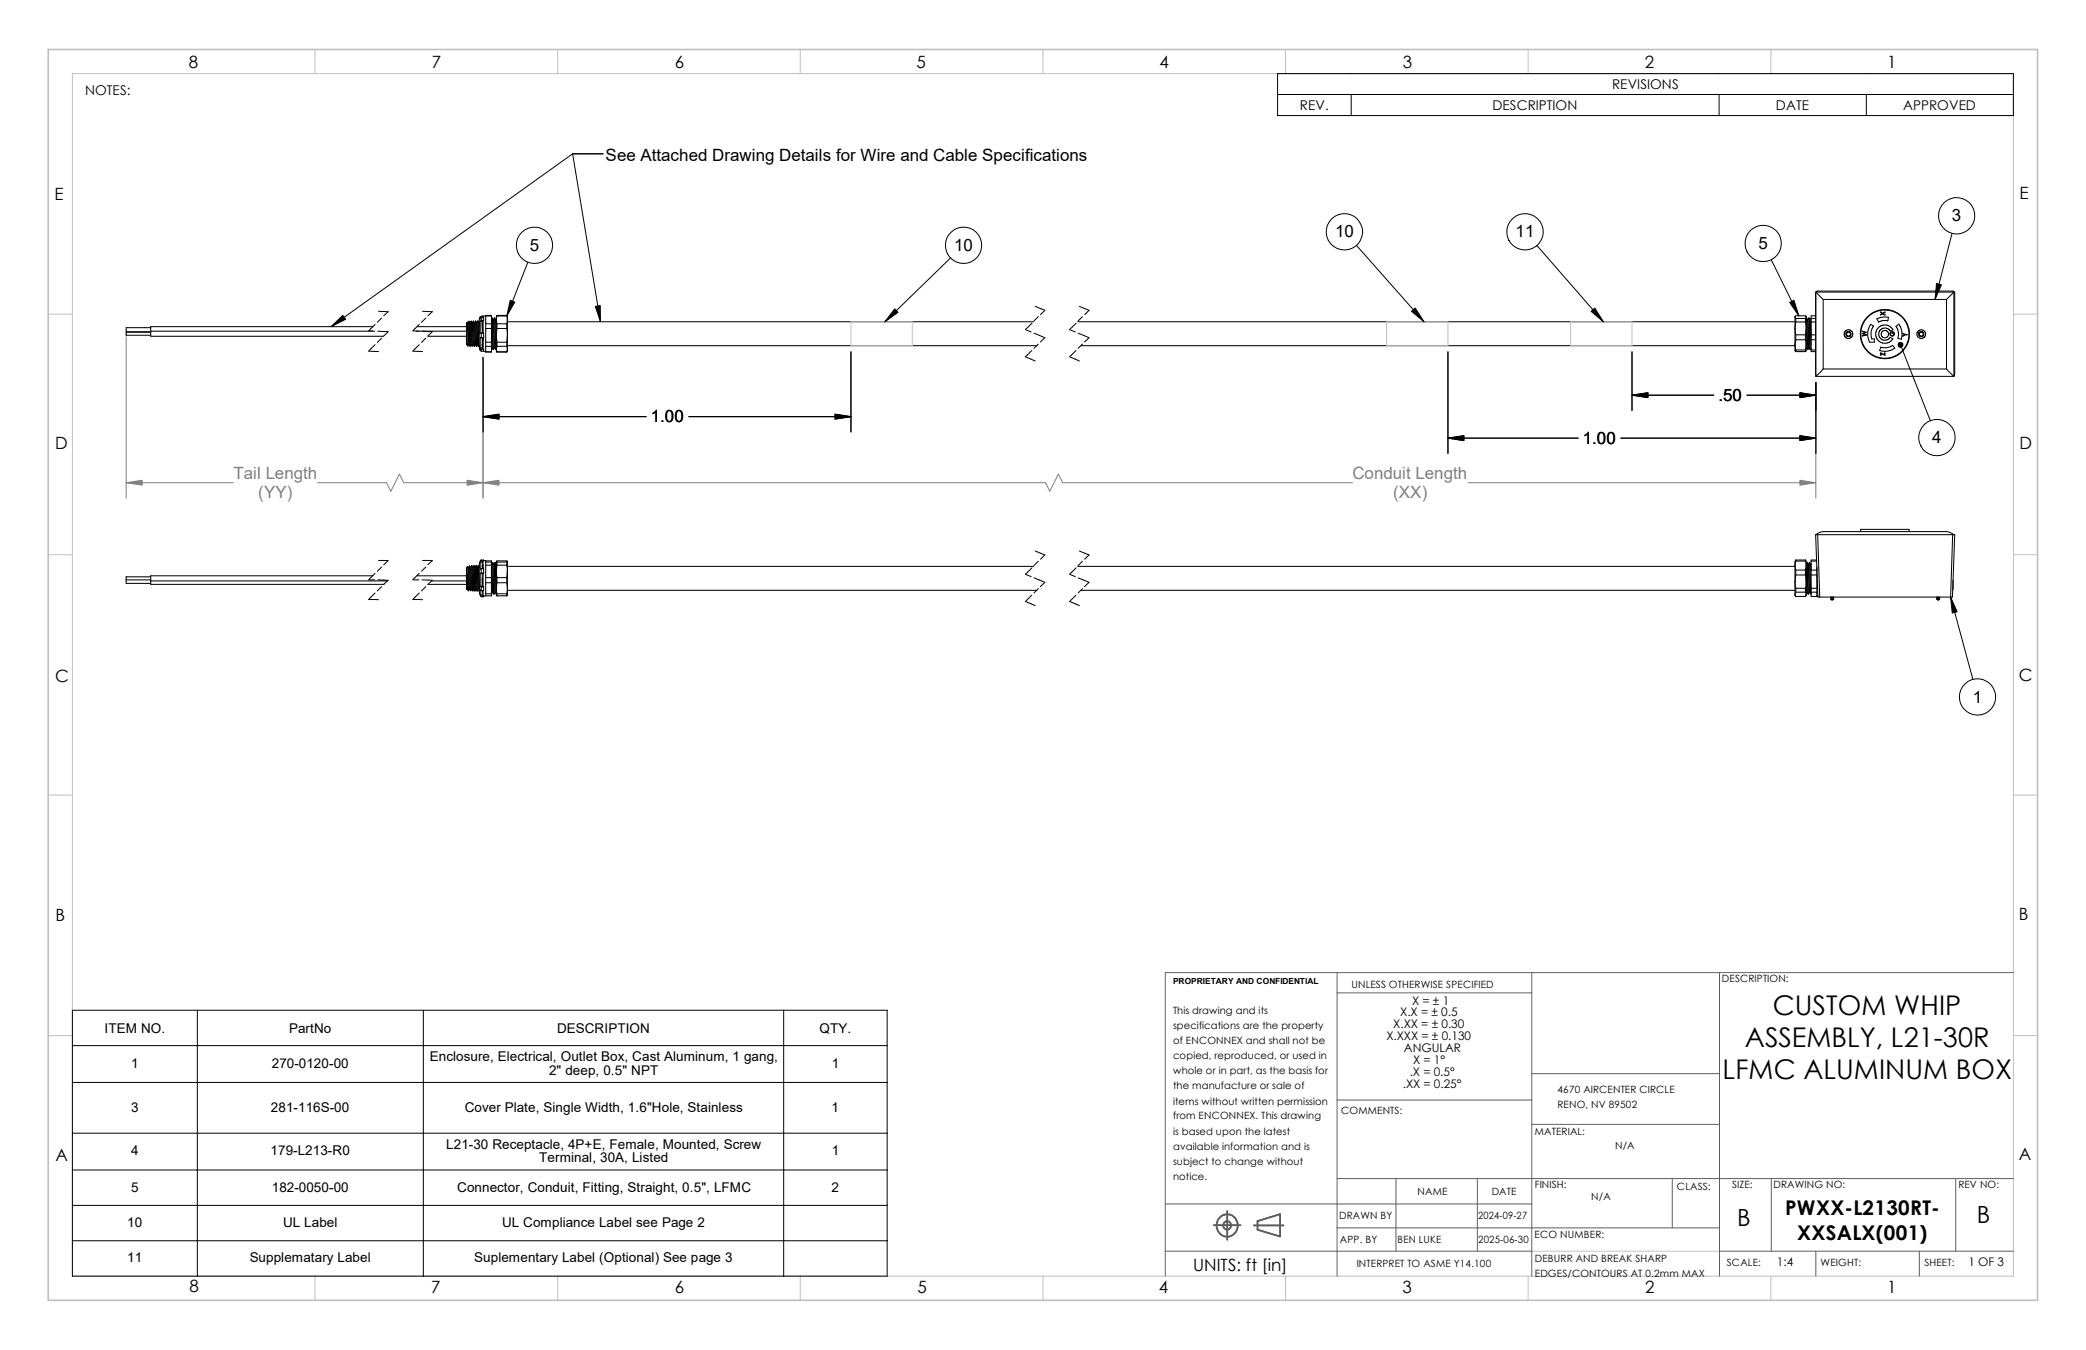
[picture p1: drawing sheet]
<svg xmlns="http://www.w3.org/2000/svg" width="432mm" height="279mm" viewBox="0 0 432 279" stroke-linecap="round" stroke-linejoin="round" font-family="sans-serif">
<g fill="none" stroke="#c0c0c0" stroke-width=".21">
<path d="M15 15.2h401.8v248.9h-401.8zM65.2 10.2v5M115.4 10.2v5M165.7 10.2v5M215.9 10.2v5M266.1 10.2v5M316.3 10.2v5M366.6 10.2v5M10 65h5M176.1 66.6h12.7v4.9h-12.7zM287 66.6h12.7v4.9h-12.7zM325.1 66.6h12.7v4.9h-12.7z"/>
<path d="M416.8 65h5M10 114.8h5M416.8 114.8h5M10 164.5h5M416.8 164.5h5M10 214.3h5M416.8 214.3h5M317.1 259h38.8M65.2 264.1v5M115.4 264.1v5M165.7 264.1v5M215.9 264.1v5"/>
<path d="M266.1 264.1v5M316.3 264.1v5M366.6 264.1v5"/>
</g>
<g fill="none" stroke="#606060" stroke-width=".21">
<path d="M276.8 201.3v62.8M276.8 205.5h40.3M317.1 201.3v62.8M355.9 201.3v62.8M416.8 201.3h-175.6v62.8M276.8 227.7h40.3M317.1 222.2h38.8M317.1 232.7h38.8M241.2 259h75.9M241.2 249.2h75.9M276.8 243.9h140M276.8 254.1h79.1"/>
<path d="M289 243.9v15.1M305.8 243.9v15.1M346.2 243.9v10.2M355.9 259h60.9M366.6 243.9v15.1M375.9 259v5.1M397.3 259v5.1M404.8 243.9v15.1"/>
</g>
<path d="M10 10.2h411.8v258.9h-411.8z" fill="none" stroke="#c0c0c0" stroke-width=".34"/>
<g fill="none" stroke="#606060" stroke-width=".34">
<path d="M251.2 253.6h5.6M252.7 251.8a2.28 2.28 0 0 1 3.3 .7 2.28 2.28 0 0 1-1 3.2 2.29 2.29 0 0 1-2.9-.9 2.29 2.29 0 0 1 .6-3zM254 250.7v5.9M259.5 253.6h6.2M260.3 252.7l4.7-1.4v4.6l-4.7-1.4z"/>
<circle cx="254" cy="253.6" r=".85"/>
</g>
<g fill="none" stroke="#000" stroke-width=".21">
<path d="M264.5 15.2h152.3v8.7h-152.3zM264.5 19.6h152.3M279.7 19.6v4.3M355.9 19.6v4.3M386.3 19.6v4.3M118.5 31.8h6.3M118.5 31.8l-50 35.8M118.5 31.8l5.8 34.8M109.3 54.3l-4.4 11.1M196.8 53.4l-13.6 13.2M280.8 50.8l14 15.8M318.1 50.8l13.8 15.8"/>
<path d="M366.6 53.8l5.8 11.6M404.1 48.3l-3.5 13.7M31.2 67.8h-5.1v.7v.2h5.1M31.2 68.7h-5.1v.7h5.1M31.2 68.5h45.9M31.2 68.5v1.1h48.2M76.3 68.5h1.3M76.3 72.7l2.1 .1M77.3 67.6h-46.1v.9M77.6 67.1l-1.3 1.4M77.6 71.3l-1.3 1.3M78.2 68.5l2.1 .1"/>
<path d="M78.4 64.4l1.9 .1-.9 .9M79 65.8l-.9 .9M79 70l-.9 .9M80.3 68.7l-.9 .9M85.5 68.5h1.2M85.5 72.7l2 .1M86.2 68.5h10.4M86.4 67.6h10.2M86.8 67.1l-1.3 1.4M86.8 71.3l-1.3 1.3M87.3 68.5l2.2 .1M87.5 64.4l2 .1-.9 .9"/>
<path d="M88.1 65.8l-.9 .9M88.1 70l-.9 .9M88.6 69.6h8M89.5 68.7l-.9 .9M96.6 70v1.3M96.6 70l.1 1.4M96.6 71.3h.1M96.7 66.7a2.74 2.74 0 0 0-.1 1.8v2.8M96.7 66.7l.2 4.9-.3-.3M96.8 66.8l.3 4.5M96.9 66.8l.2 4.5M97 66.5l-.1 .3-.2-.1"/>
<path d="M97.1 71.3l-.2 .3M97.1 66.5l.2 5.1M97.1 71.3l.2 .3M97.1 66.5l.2 .3 .2-.3M97.3 71.6h.1M97.3 66.8l.2 4.5M97.5 71.3l-.2 .3M97.5 71.3h.1M97.5 71.3l.2 .3M97.5 66.5l.2 .3M97.5 66.5h.1M97.5 66.5l.3 5.1"/>
<path d="M97.5 66.5l.2 5.1M97.7 66.8h.1M97.7 71.6h.1M97.7 66.8l.3 4.5M97.8 66.8l.2 4.5M98 66.5l-.2 .3M98 71.3l-.2 .3M98 71.3h.1M98 66.5l.2 5.1-.2-5.1M98 71.3l.2 .3M98 66.5l.2 .4 .2 4.4M98.3 66.8l.2 4.5"/>
<path d="M98.4 66.5l-.2 .3M98.4 66.5l.2 5.1M98.4 71.3l-.1 .4M98.4 71.3h.1M98.4 66.5h.1M98.5 66.5l.2 5.1M98.5 71.3l.1 .4M98.5 66.5l.1 .3 .2-.3M98.6 66.8l.2 4.5M98.7 66.8l.2 4.5M98.9 66.5l.2 5.2-.2-.3-.2 .2M98.9 66.5l.2 .3"/>
<path d="M98.9 66.5l.2 5.1M99.1 66.8l.1 2.5M99.1 66.8h.1M99.1 66.8l.1 .8M99.2 66.6l-.1 .2M99.2 71.5l-.1 .2M99.4 65.6v.4l.2-.3M99.4 72.5v-.2l.2 .4M99.4 72h.4M99.4 72.5h.1M99.4 66.5h.4M99.4 65.6l-.2 .6v2.1a12.9 12.9 0 0 0 .1 4l.1 .2"/>
<path d="M99.4 66.5v2.5l.2-.1M99.4 72l.2 .3M99.6 68.9h.5v1h-.5M99.6 65.7h.5v.6M99.6 72.7h.9M99.6 66.3h.5M99.6 72.3h.5M99.6 65.7v.6M99.6 66.3l-.2 .2M99.6 68.9v1M99.6 69.9l-.2-.1v2.2M99.6 72.3v.4"/>
<path d="M99.8 71.4l.2 .3M99.8 72l.3 .3M99.8 69.9v2.1M99.8 66.5v2.5M99.8 66.5l.1 2.4-.1-2M99.8 71.6l.1 .1M99.9 66.5l.1 .2M100 70.5l-.1-.6 .1 1.4M100 65.6l-.2 .1v-.1h-.4M100 65.4h-.4l-.1 .2M100 72.7h.1M100 69.9v2.2"/>
<path d="M100 66.4v2.5M100 74v15.4M100.1 72.3v.4M100.1 66.3l-.3 .2M100.5 72.8h1.2M100.5 71.7v1.1M100.5 68v2.8M100.5 70.8h1.2M100.5 71.7h1.2M100.5 66.6v.1M100.5 71.7h.1M100.5 68h1.2"/>
<path d="M100.5 67h1.2M100.5 67v1M100.5 70.8v.9M101.7 68.7l.2 3.2M101.7 70.7l.1 1.2M101.7 65.4h-1.7v.3M101.7 65.4v1.6M101.7 68v2.8M101.7 71.7v1.1M101.7 67v1M101.7 70.8v.9M101.7 65.4v-.1h-1.2v1.7"/>
<path d="M101.8 65.8l.3 6.5M101.8 65.8h.1M101.8 65.8l-.1 .2M101.9 72l.2 .3M101.9 65.8l.2 .4M101.9 72l-.1 .1M101.9 65.8l.3 6.5M102.1 66.2h.1M102.1 66.2l.2 5.7M102.2 66.2l.2 5.7M102.3 65.8l-.1 .4M102.3 72l.3 .3"/>
<path d="M102.3 65.8h.1M102.3 65.8l.3 6.5M102.4 72l-.3 .3M102.4 65.8l.3 6.5M102.4 65.8l.2 .4M102.6 66.2h.1M102.6 66.2l.1 3.1M102.7 66.2v1.2M102.7 66.2v3.2M102.7 69.4v2.9M102.7 69.4l.2 1.4M102.7 66.2l.2 .8"/>
<path d="M102.7 72.3l.2 .5M102.7 72.3l.2 .6M102.7 72.2l-.1 .1M102.7 66v.2M102.9 67v1M102.9 70.8v.9M102.9 65.3v.1M102.9 65.4l-.2 .8M102.9 65.3l-.2 .9M102.9 72.8v.1M102.9 70.8h2M102.9 71.7h2"/>
<path d="M102.9 65.3h2M102.9 72.9h2M102.9 65.4h2M102.9 68l-.2 1.4M102.9 68h2M102.9 71.7l-.2 .6M102.9 67h2M102.9 72.8h2M104.9 68l.1 1.4M104.9 71.7l.1 .6M104.9 65.4l.1 .8M104.9 65.3l.1 .9"/>
<path d="M104.9 72.8v.1M104.9 67v1M104.9 70.8v.9M104.9 65.3v.1M105 66.2l-.1 .8M105 72.3l-.1 .6M105 66.6h109M105 71.5h109.6M105 69.4l-.1 1.4M105 72.3l-.1 .5M105 66.2v3.2M105 69.4v2.9"/>
<path d="M176.1 72.8v16.6M212.3 68.2l1.1 .5M213.6 72.6l-1.3 1.2 2 .9M213.6 66.9l-1.3 1.3M214 69l2.3 .9-1 .9M214.3 63.4l2 .8-.9 .9M214.9 65.5l-.9 .9M214.9 71.2l-.9 .9M221.4 68.2l1.2 .5M221.4 73.9l2 .8M222.7 72.6l-1.3 1.2M222.8 66.9l-1.4 1.3"/>
<path d="M223.1 66.6h148.5M223.2 69l2.2 .9-.9 .9M223.4 63.4l2 .8-.9 .9M223.8 71.5h147.8M224.1 65.5l-.9 .9M224.1 71.2l-.9 .9M299.7 72.8v21.1M337.8 72.8v12.2M371.6 67.9l.1 1.4M371.6 65.6l.1 .3M371.6 71.4l.1 1M371.6 65.6l.1-.2h2l.2 .2"/>
<path d="M371.6 67.9v3.5M371.6 65.6v2.3M371.6 71.4v1.2M371.6 65.5v.1M371.6 72.6l.1 .2M371.7 69.3v1M371.7 65.9v.7M371.7 72.4v.4M371.7 69.3h2M371.7 66.6l-.1 1.3M371.7 66.6h2M371.7 70.3l-.1 1.1"/>
<path d="M371.7 70.3h2M371.7 72.4h2M371.7 65.9h2M371.7 72.8h2M373.7 66.6l.2 1.3M373.7 70.3l.2 1.1M373.7 69.3v1M373.7 65.9v.7M373.7 72.4v.4M373.8 65.5l.1 .1M373.9 67.9v3.5M373.9 65.6v2.3"/>
<path d="M373.9 71.4v.3a.97 .97 0 0 1-.2 1.1M373.9 71.9h.1M373.9 71l.1 .9M373.9 65.6l-.2 .3M373.9 67.9l-.2 1.4M373.9 71.4l-.2 1M373.9 72l.2 .3 .3-.3M374 65.8l.2 .4M374 65.8l.1 6.5M374 65.8l.2 6.5M374.2 66.2h.1M374.2 66.2l.3 5.7z"/>
<path d="M374.4 65.8l-.2 .4M374.4 72h.1M374.4 65.8h.1M374.4 65.9l.3 6.4M374.5 65.8l.2 .4M374.5 72l.2 .3 .2-.2M374.5 65.8l.2 6.5M374.7 66.2l.2 5.2M374.7 66.2h.1M374.7 66.2l.2 3.6M374.9 65.9l-.2 .3M374.9 69.3v1"/>
<path d="M374.9 65.9v.7M374.9 72.4v.4h.9M374.9 66.6v2.7M374.9 70.3v2.1M374.9 69.3h.9M374.9 66.6h.9M374.9 70.3h.9M374.9 72.4h.9M374.9 65.9h.9M375.8 60.6l.4-.4 28.2 .1 .2 .3v16.9l-.1 .3M375.8 77.5l.1 .1M375.8 65.4h-.9v.5"/>
<path d="M375.9 60.5l1.5 1.5M375.9 77.9h28.6M375.9 60.5h28.6M375.9 60.5v17.4M375.9 79.2v14.7M377.4 76.4l-1.5 1.5M377.4 76.4h25.5M377.4 62h25.5M377.4 62v14.4M381.8 68.8l.4-.5h.7l.6 .4v.8l-.5 .5h-.8l-.4-.4v-.7M382.1 68.9l.3-.3h.5l.3 .4v.4l-.4 .3h-.4l-.3-.4v-.3M382.8 68.7l.2 .3v.3l-.2 .3-.4-.1-.2-.2 .1-.4 .2-.2 .3 .1"/>
<path d="M385.1 68.5l.3-1.2 .4-.8 .5-.7 .9-.8 .8-.5 1.2-.4h1.7l1.1 .3 .8 .4 .7 .5 .8 .9 .5 .8 .4 1.2v1.6l-.3 1.2-.4 .8-.5 .7-.9 .8-.8 .5-1.2 .4h-1.6l-1.2-.3-.7-.4-.8-.5-.8-.9-.5-.8-.4-1.2v-1.6M385.5 69l.7 .3-.7 .3 .9-.3M385.5 69h.1M386.4 68.8l-.7 .2 .7 .3M386.4 68.8h.1M386.4 68.8l-.9-.3 .6 .3-.6 .2M386.4 69.3h.1M387.8 67.5l-.4 .8-.1 .9 .1 .9h.6v.7h-1M387.9 67.5l-.7-.4-.5 1.1-.1 1.5 .4 1.1M388.5 66l1-.3 1.1-.1 .3 .1-.1 .7M388.5 66l.4 .7 .9-.4 1 .1M389.3 64.6l.4 .3 .5-.3-.4 .3 .4 .3-.5-.3-.4 .3 .3-.3z"/>
<path d="M389.3 73l.8 .4 .1-.3v.4l-.8-.3-.1 .3zM389.3 71.8l1.3 .2 1.2-.5 .4 .6-1 .5-1.2 .1-.9-.1 .2-.7M390.4 68.4l.5 .4v.6l-.4 .5h-.7l-.4-.5 .1-.6 .3-.3h.6M390.8 64.2l1.8 .6 1.5 1.3 .9 1.6 .1 2.1-.6 1.8-1.3 1.5-1.6 .9-2 .1-1.9-.6-1.5-1.3-.8-1.6-.2-2.1 .6-1.8 1.3-1.5 1.6-.9 .9-.1h1.2M391.4 68.7h.1a.39 .39 0 0 0-.1 .7 .39 .39 0 0 0 .6-.1 .39 .39 0 0 0-.2-.6v.3h-.1v-.4a.47 .47 0 0 1 .4 .6 .47 .47 0 0 1-.6 .3 .47 .47 0 0 1-.2-.7zM391.8 70.1l-.3 .5-.8 .4h-.9l-.6-.2-.7-.7-.2-.6v-.7l.2-.6 .5-.6 .8-.3h.7l.7 .2 .6 .7-.5 .3-.6-.5-.5-.1h-.5l-.7 .6-.1 1 .3 .5 .6 .4h.8l.6-.6 .6 .3M393.1 67.1l-.6 .4 .5 1.3-.1 1.2M393.1 67.1l.5 1.2 .1 1.3-.1 .6-.7-.2M393.4 71.4l6.2 15.7M393.9 69l.9 .3h-.5l-.4 .3 .4-.3zM396.8 68.8l.5-.5h.7l.5 .4 .1 .8-.5 .5h-.8l-.4-.4v-.7M397.2 68.9l.3-.3h.4l.3 .4v.4l-.3 .3h-.4l-.3-.4v-.3"/>
<path d="M397.9 68.7l.2 .3v.3l-.3 .3-.3-.1-.2-.2v-.4l.3-.2 .3 .1M402.9 76.4l1.6 1.5M402.9 62v14.4M404.5 60.5l-1.6 1.5M404.5 60.5v17.4M100 86.2h33.8M142.6 86.2h33.5M299.7 90.7h27M335.5 90.7h40.4M337.8 81.8h17M361.6 81.8h14.3M31.2 119.4h-5.1v.6"/>
<path d="M77.2 119.2h-46v1M77.6 118.7l-1.3 1.3M78.4 116h1.9l-.9 .9M79 117.3l-.9 .9M86.3 119.2h10.3M86.8 118.7l-1.3 1.3M87.5 116h2l-.9 .9M88.1 117.3l-.9 .9M96.6 117.6l.3 3.9M96.6 117.6v1.4M96.6 119l.2 2.9M96.6 117.6l.2 4.3"/>
<path d="M96.6 119v3M96.8 117.3l-.2 .2v4.5M96.9 117.5l.3 4.3-.2 .5M97 117.5l.2 4 .2 .7M97.2 117.1l-.2 .3-.2-.1 .1 3.1M97.2 117.2l.3 5.1M97.2 117.2l.3 .2M97.4 117.5l.2 4.5M97.5 117.4l.2 4.5M97.6 117.1l-.1 .3M97.7 117.1l.1 .3M97.8 117.4l.3 4.6"/>
<path d="M97.9 117.4l.2-.3 .2 5.2-.2-.3M98.1 117.1h.1M98.1 117.1l.2 .3 .2-.3 .3 .3M98.1 117.1l.2 5.2M98.3 117.4l.2 4.4-.1 .5M98.6 117.1l.2 5.2-.2-.5-.3-4.4M98.6 117.1l.2 5.2M98.8 117.4l.2 4.6M99 117.1l-.2 .3M99 117.1h.1M99 117.1l.2 5.2M99 117.1l.2 4.7"/>
<path d="M99.1 117.1l.1 .3M99.2 117.4h.1M99.4 116.3h.4M99.4 118.7h.4M99.4 116.3v1.6l.2-.2M99.4 118.7v2.6M99.6 117.7h.5v.9M99.6 115.9h.5l-.3 .4M99.6 116h.9v.3M99.6 118.6h.5M99.6 115.9l-.4 .9v5.5M99.6 115.9v.1"/>
<path d="M99.6 116l-.2 .3M99.6 117.7v.9M99.6 118.6l-.2 .1M99.8 118.7v2.6M99.8 116.3v1.4M99.8 119.7l.1 1.7M99.9 117.1v.6M99.9 117.1h.1M99.9 117l-.1 .2M99.9 117.1l.1 .4M100 118.7v2.7M100 116.2v1.5"/>
<path d="M100.1 118.6l-.3 .1M100.5 117v2.2M100.5 117h1.2M100.5 119.5h1.2M100.5 116.1h1.2v.2M100.5 119.1v.4M100.5 116.3h1.2M100.5 119.5v1.1M100.5 116.3v.7M101.7 116.8l.2-.3 .3 .3M101.7 117v2.5M101.7 116.8l.3 5.8"/>
<path d="M101.7 117.3l.2 5.3M101.7 119.5v1.1M101.7 116.3v.7M101.9 116.5l.3 6.4M102 116.5l.3 6.4M102.2 116.8l.2 5.8M102.2 116.8h.1M102.3 116.8l.2 5.8M102.3 116.8l.1-.3 .3 .3M102.4 116.5l.3 6.4M102.5 116.5l.2 5.8M102.7 118.2v3.6"/>
<path d="M102.7 116.2v2M102.7 118.2l.2 1.3M102.7 116.2l.2 .1M102.7 116.2l.2-.1h2l.1 .1M102.9 119.5v1.1M102.9 116.3v.7M102.9 117h2M102.9 119.5h2M102.9 117l-.2 1.2M102.9 116.3h2M104.9 117l.1 1.2M104.9 119.5v1.1"/>
<path d="M104.9 116.3v.7M105 117.2h109M105 118.2l-.1 1.3M105 116.2l-.1 .1M105 118.2v3.6M105 116.2v2M212.3 118.9l1.1 .4M213.6 117.5l-1.3 1.3M214 119.6l2.3 .9-1 .9M214.3 114l2 .9-.9 .8M214.9 116.2l-.9 .9M221.4 118.9l1.2 .4"/>
<path d="M222.8 117.5l-1.4 1.3M223.1 117.2h148.5M223.2 119.6l2.2 .9-.9 .9M223.4 114l2 .9-.9 .8M224.1 116.2l-.9 .9M371.6 117.1l.1 .9M371.6 117.1v3.3M371.7 119l-.1 1.4M371.7 118v1M371.7 115.9v.2M371.7 115.9l-.1 .3v.9M371.7 118h2"/>
<path d="M371.7 119h2M371.7 116.1l-.1 1M371.7 116.1h2M371.7 115.9h2M373.7 119l.2 1.4M373.7 116.1l.2 1M373.7 115.9l.2 .3v.9M373.7 118v1M373.7 115.9v.2M373.9 119.3l.1 3.3M373.9 117.1v3.3M373.9 116.7l.2-.2 .3 .3"/>
<path d="M373.9 117.1l-.2 .9M373.9 117.6l.2 5M374 116.5l.3 6.4M374.1 116.5l.3 6.4M374.3 116.8l.3 5.8M374.4 116.8l.2 5.8M374.5 116.5l.3 6.4M374.5 116.5l-.1 .3M374.6 116.5l.3 .3M374.6 116.5l.3 6.4M374.8 116.8l.1 1.2M374.9 118v1"/>
<path d="M374.9 118h1.2M374.9 119h1.2M374.9 116.1v1.9M374.9 119v2.8M374.9 116.1h1.1M375.8 110.7h.1M375.8 110.7l.5 12.9h.4M375.9 110.7l.9-.5 .6-.2h25.5l1 .3 .6 .4M375.9 110.7h28.6M376 115.9h-1.1v.2M376.1 119v2.8M376.1 117.3v.7"/>
<path d="M376.1 118v1M376.3 110.7l.4 12.9M385.1 110v-.4h10.1v.4M404.2 110.7l-.4 12.9M404.5 110.7h.1l-.4 12.9h-.4M26.1 120v.7h5.1M26.1 120h5.1M31.2 120.2h49M31.2 120.2v.7h48.3M76.3 120h1.3M76.3 124.1h2.1M77.6 122.7l-1.3 1.3"/>
<path d="M78.2 120l2.1 .1-.9 .8M79 121.4l-.9 .9M85.5 120h1.2M85.5 124.1h2M86.8 122.7l-1.3 1.3M87.3 120l2.2 .1-.9 .8M88.1 121.4l-.9 .9M88.6 120.9h8M89.4 120.2h7.2M96.7 121.9v.1M96.8 121.9l.1 .4M96.9 121.5v.7"/>
<path d="M96.9 120.4v1.1M96.9 120.4l.1 1.8M96.9 122.3h.1M97.2 122h.1M97.6 122l.2 .3-.1-5.2 .2 5.2M97.6 122l-.1 .3M98.1 122l-.2 .3M98.1 122h.1M98.5 122h.1M98.8 122.3h.1M99 122l-.2 .3M99 122h.1"/>
<path d="M99 122l.2 .3M99.2 122.3l.4 1.2M99.4 121.3h.4M99.4 123.1h.4M99.4 121.3l.2 .2M99.4 123.1l.2 .4M99.6 123.5h.5M99.6 121.5h.5M99.6 121.5v.8M99.6 122.3l-.2-.3v1.1M99.8 121.3l.3 .2M99.8 123.1l.3 .4"/>
<path d="M99.8 122.3v.8M99.8 123.1l.2 .1M100 122.3v1h1.7v-.4M100.1 123.3v.2M100.1 121.5v.8h-.5M100.5 123.3h.1M100.5 120.6v2.3M100.5 120.6h1.2M100.5 122.9h1.2M100.5 122.9v.4M101.7 120.6v2.3M101.8 122.9l.1-.3 .4 .3"/>
<path d="M102.3 122.9l.1-.3 .3 .3M102.7 121.8v1.4l.2 .1M102.7 121.8l.2 1.1M102.9 122.9v.4M102.9 120.6l-.2 1.2M102.9 123.3h2M102.9 120.6h2M102.9 122.9h2M104.9 120.6l.1 1.2M104.9 122.9v.4M105 121.8l-.1 1.1M105 122.2h109.6"/>
<path d="M105 121.8v1.4l-.1 .1M213.6 123.2l-1.3 1.3 2 .8M214.9 121.8l-.9 .9M221.4 124.5l2 .8M222.7 123.2l-1.3 1.3M223.8 122.2h147.8M224.1 121.8l-.9 .9M371.6 120.4l.1 1.4M371.6 123l.1 .4h2M371.6 123l.1 .4M371.6 120.4v2.6M371.7 121.8v.8"/>
<path d="M371.7 121.8h2M371.7 122.6l-.1 .4M371.7 122.6h2M373.7 122.6l.2 .4M373.7 121.8v.8M373.9 120.4v2.6M373.9 122.8l.2-.2 .3 .3 .2-.3 .3 .3M373.9 120.4l-.2 1.4M373.9 123l-.1 .4M373.9 123l-.2 .4M374.9 121.8v.8M374.9 122.9h.1"/>
<path d="M374.9 121.8h1.2M374.9 122.6v.8h1.2v-.1M374.9 122.6h1.2M376.1 122.6v.7M376.1 123.3h.2M376.1 121.8v.8M376.7 123.6h27.1M379 123.6v.4M379 124h.2M379 124l.2 .2M379.2 124v.2M379.2 123.6v.4"/>
<path d="M379.2 124h.2M379.4 123.6v.4M379.4 124h.2M379.4 124v.2h-.2M379.6 124l-.2 .1M379.6 123.6v.4M400.9 124l.2 .1M400.9 124h.2M400.9 123.6v.4M401.1 124h.2M401.1 123.6v.4M401.1 124v.2h.2"/>
<path d="M401.3 124v.2M401.3 124h.2M401.3 123.6v.4M401.5 123.6v.4M401.5 124l-.2 .2M403.8 123.6l4.6 17M404.3 120.1l-.1 1.9M15 209.1h168.6v55h-168.6zM15 216.4h168.6M40.9 209.1v55M87.6 209.1v55M162.2 209.1v55"/>
<path d="M15 224h168.6M15 234.5h168.6M15 242.1h168.6M15 249.5h168.6M15 256.8h168.6"/>
<circle cx="110.6" cy="50.8" r="3.8"/>
<circle cx="199.5" cy="50.8" r="3.8"/>
<circle cx="278.3" cy="48" r="3.8"/>
<circle cx="315.7" cy="48" r="3.8"/>
<circle cx="365" cy="50.4" r="3.8"/>
<circle cx="405" cy="44.7" r="3.7"/>
<circle cx="401" cy="90.6" r="3.8"/>
<circle cx="409.3" cy="144.2" r="3.8"/>
</g>
<g fill="#000" stroke="#000" stroke-width=".21">
<path d="M68.5 67.6l2.5-2.3 .5 .8zM105.6 62.1l1 .4-1.7 2.9zM123.2 63.4l1-.2 .1 3.4zM185.2 63.9l.7 .7-2.7 2zM292.2 64.4l.7-.6 1.9 2.8zM329.4 64.4l.7-.6 1.8 2.8zM370.5 62.6l.8-.5 1.1 3.3zM400.9 58.7l1 .2-1.3 3.1zM100 86.2l3.3-.5v1zM172.8 85.7l3.3 .5-3.3 .5zM299.7 90.7l3.3-.5v1zM337.8 81.8l3.3-.5v1z"/>
<path d="M372.6 81.3l3.3 .5-3.3 .5zM372.6 90.2l3.3 .5-3.3 .5zM403.8 123.6l1.3 3-1 .3z"/>
<circle cx="393.4" cy="71.3" r=".52"/>
</g>
<path d="M26.1 69.7v33.4M100 74v29.1M375.9 79.2v23.9M26.1 99.9h22.2M65.7 99.9h14.3l.9 1.8 1.8-3.6 .9 1.8h132.9l.8 1.8 1.8-3.6 .9 1.8h60M303.8 99.9h72.1" fill="none" stroke="#808080" stroke-width=".21"/>
<g fill="#808080" stroke="#808080" stroke-width=".21">
<path d="M372.6 99.4l3.3 .5-3.3 .5z"/>
<path d="M100 99.9l3.3-.5v1z"/>
<path d="M96.7 99.4l3.3 .5-3.3 .5z"/>
<path d="M26.1 99.9l3.3-.5v1z"/>
</g>
<g font-size="5.6">
<text x="367" y="210.1">CUSTOM WHIP</text>
<text x="361.1" y="216.7">ASSEMBLY, L21-30R</text>
<text x="356.6" y="223.4">LFMC ALUMINUM BOX</text>
</g>
<g font-size="4.9">
<text x="359.6" y="253.8">B</text>
<text x="409.2" y="253">B</text>
</g>
<g font-size="4.2">
<text x="369.5" y="251.5">PWXX-L2130RT-</text>
<text x="372" y="256.7">XXSALX(001)</text>
</g>
<g font-size="3.5">
<text x="39.1" y="14.1">8</text>
<text x="89.4" y="14.1">7</text>
<text x="139.7" y="14.1">6</text>
<text x="189.7" y="14.1">5</text>
<text x="240" y="14.1">4</text>
<text x="290.4" y="14.1">3</text>
<text x="340.4" y="14.1">2</text>
<text x="390.6" y="14.1">1</text>
<text x="125.3" y="33.2">See Attached Drawing Details for Wire and Cable Specifications</text>
<text x="11.3" y="41.4">E</text>
<text x="418" y="41.3">E</text>
<text x="404" y="45.8">3</text>
<text x="109.6" y="51.9">5</text>
<text x="197.5" y="51.9">10</text>
<text x="276.4" y="49.1">10</text>
<text x="313.7" y="49.1">11</text>
<text x="364" y="51.6">5</text>
<text x="355.7" y="83">.50</text>
<text x="134.7" y="87.4">1.00</text>
<text x="11.4" y="92.9">D</text>
<text x="327.7" y="91.9">1.00</text>
<text x="400" y="91.7">4</text>
<text x="418" y="93">D</text>
<text x="11.4" y="141.1">C</text>
<text x="417.9" y="141">C</text>
<text x="408.4" y="145.4">1</text>
<text x="11.5" y="190.5">B</text>
<text x="417.9" y="190.4">B</text>
<text x="417.9" y="240">A</text>
<text x="11.5" y="240.3">A</text>
<text x="247" y="263">UNITS: ft [in]</text>
<text x="39.2" y="267.4">8</text>
<text x="89.2" y="267.5">7</text>
<text x="139.7" y="267.5">6</text>
<text x="189.9" y="267.5">5</text>
<text x="239.9" y="267.5">4</text>
<text x="290.3" y="267.5">3</text>
<text x="340.5" y="267.5">2</text>
<text x="390.6" y="267.6">1</text>
</g>
<g font-size="3.5" fill="#808080">
<text x="48.3" y="99.1">Tail Length</text>
<text x="280" y="99.1">Conduit Length</text>
<text x="53.5" y="103.1">(YY)</text>
<text x="288.4" y="103.1">(XX)</text>
</g>
<g font-size="2.8">
<text x="17.6" y="19.6">NOTES:</text>
<text x="269.1" y="22.8">REV.</text>
<text x="308.9" y="22.8">DESCRIPTION</text>
<text x="333.7" y="18.5">REVISIONS</text>
<text x="367.6" y="22.8">DATE</text>
<text x="394" y="22.8">APPROVED</text>
<text x="21.6" y="213.8">ITEM NO.</text>
<text x="59.9" y="213.8">PartNo</text>
<text x="115.3" y="213.8">DESCRIPTION</text>
<text x="169.6" y="213.8">QTY.</text>
<text x="27.1" y="221.1">1</text>
<text x="56.2" y="221.1">270-0120-00</text>
<text x="89" y="219.6">Enclosure, Electrical, Outlet Box, Cast Aluminum, 1 gang,</text>
<text x="172.2" y="221.1">1</text>
<text x="113.7" y="222.5">2&quot; deep, 0.5&quot; NPT</text>
<text x="27.1" y="230.1">3</text>
<text x="56.1" y="230.1">281-116S-00</text>
<text x="96.2" y="230.1">Cover Plate, Single Width, 1.6&quot;Hole, Stainless</text>
<text x="172.1" y="230.1">1</text>
<text x="27.1" y="239.1">4</text>
<text x="56" y="239.1">179-L213-R0</text>
<text x="92.4" y="237.7">L21-30 Receptacle, 4P+E, Female, Mounted, Screw</text>
<text x="172.2" y="239.1">1</text>
<text x="111.6" y="240.5">Terminal, 30A, Listed</text>
<text x="27.1" y="246.6">5</text>
<text x="56.2" y="246.6">182-0050-00</text>
<text x="94.6" y="246.6">Connector, Conduit, Fitting, Straight, 0.5&quot;, LFMC</text>
<text x="172.1" y="246.6">2</text>
<text x="26.3" y="254">10</text>
<text x="58.6" y="254">UL Label</text>
<text x="103.9" y="254">UL Compliance Label see Page 2</text>
<text x="26.3" y="261.3">11</text>
<text x="51.7" y="261.3">Supplematary Label</text>
<text x="98.2" y="261.3">Suplementary Label (Optional) See page 3</text>
</g>
<g font-size="2.5">
<text x="292.3" y="207.9">X = ± 1</text>
<text x="287" y="215.3">X.XXX = ± 0.130</text>
<text x="288.4" y="212.8">X.XX = ± 0.30</text>
<text x="289.9" y="210.4">X.X = ± 0.5</text>
<text x="290.6" y="217.8">ANGULAR</text>
<text x="292.5" y="220.2">X = 1°</text>
<text x="290.4" y="225.2">.XX = 0.25°</text>
<text x="291.8" y="222.7">.X = 0.5°</text>
<text x="367.8" y="262.1">1:4</text>
<text x="407.5" y="262.1">1 OF 3</text>
</g>
<g font-size="2.1">
<text x="356.4" y="203.3">DESCRIPTION:</text>
<text x="242.8" y="209.9">This drawing and its</text>
<text x="279.7" y="204.5">UNLESS OTHERWISE SPECIFIED</text>
<text x="242.8" y="213">specifications are the property</text>
<text x="242.8" y="216.1">of ENCONNEX and shall not be</text>
<text x="242.8" y="219.2">copied, reproduced, or used in</text>
<text x="242.8" y="222.4">whole or in part, as the basis for</text>
<text x="242.8" y="225.5">the manufacture or sale of</text>
<text x="322.4" y="226.2">4670 AIRCENTER CIRCLE</text>
<text x="242.8" y="228.6">items without written permission</text>
<text x="242.8" y="231.7">from ENCONNEX. This drawing</text>
<text x="277.6" y="230.6">COMMENTS:</text>
<text x="322.4" y="229.3">RENO, NV 89502</text>
<text x="242.8" y="237.9">available information and is</text>
<text x="242.8" y="234.8">is based upon the latest</text>
<text x="317.7" y="234.9">MATERIAL:</text>
<text x="334.3" y="237.7">N/A</text>
<text x="242.8" y="244.2">notice.</text>
<text x="242.8" y="241">subject to change without</text>
<text x="317.7" y="246">FINISH:</text>
<text x="358.6" y="246">SIZE:</text>
<text x="367.1" y="246">DRAWING NO:</text>
<text x="405.4" y="246">REV NO:</text>
<text x="293.5" y="247.2">NAME</text>
<text x="308.8" y="247.3">DATE</text>
<text x="329.4" y="248.4">N/A</text>
<text x="347.1" y="246.2">CLASS:</text>
<text x="277.2" y="252.3">DRAWN BY</text>
<text x="277.4" y="257.2">APP. BY</text>
<text x="289.3" y="257.2">BEN LUKE</text>
<text x="306" y="257.2">2025-06-30</text>
<text x="306" y="252.4">2024-09-27</text>
<text x="317.7" y="256.2">ECO NUMBER:</text>
<text x="280.8" y="262.3">INTERPRET TO ASME Y14.100</text>
<text x="317.7" y="261.2">DEBURR AND BREAK SHARP</text>
<text x="357.5" y="262.1">SCALE:</text>
<text x="376.8" y="262.1">WEIGHT:</text>
<text x="398.4" y="262.1">SHEET:</text>
<text x="317.7" y="264.4">EDGES/CONTOURS AT 0.2mm MAX</text>
</g>
<text font-size="1.7" x="242.8" y="203.7">PROPRIETARY AND CONFIDENTIAL</text>
</svg>
